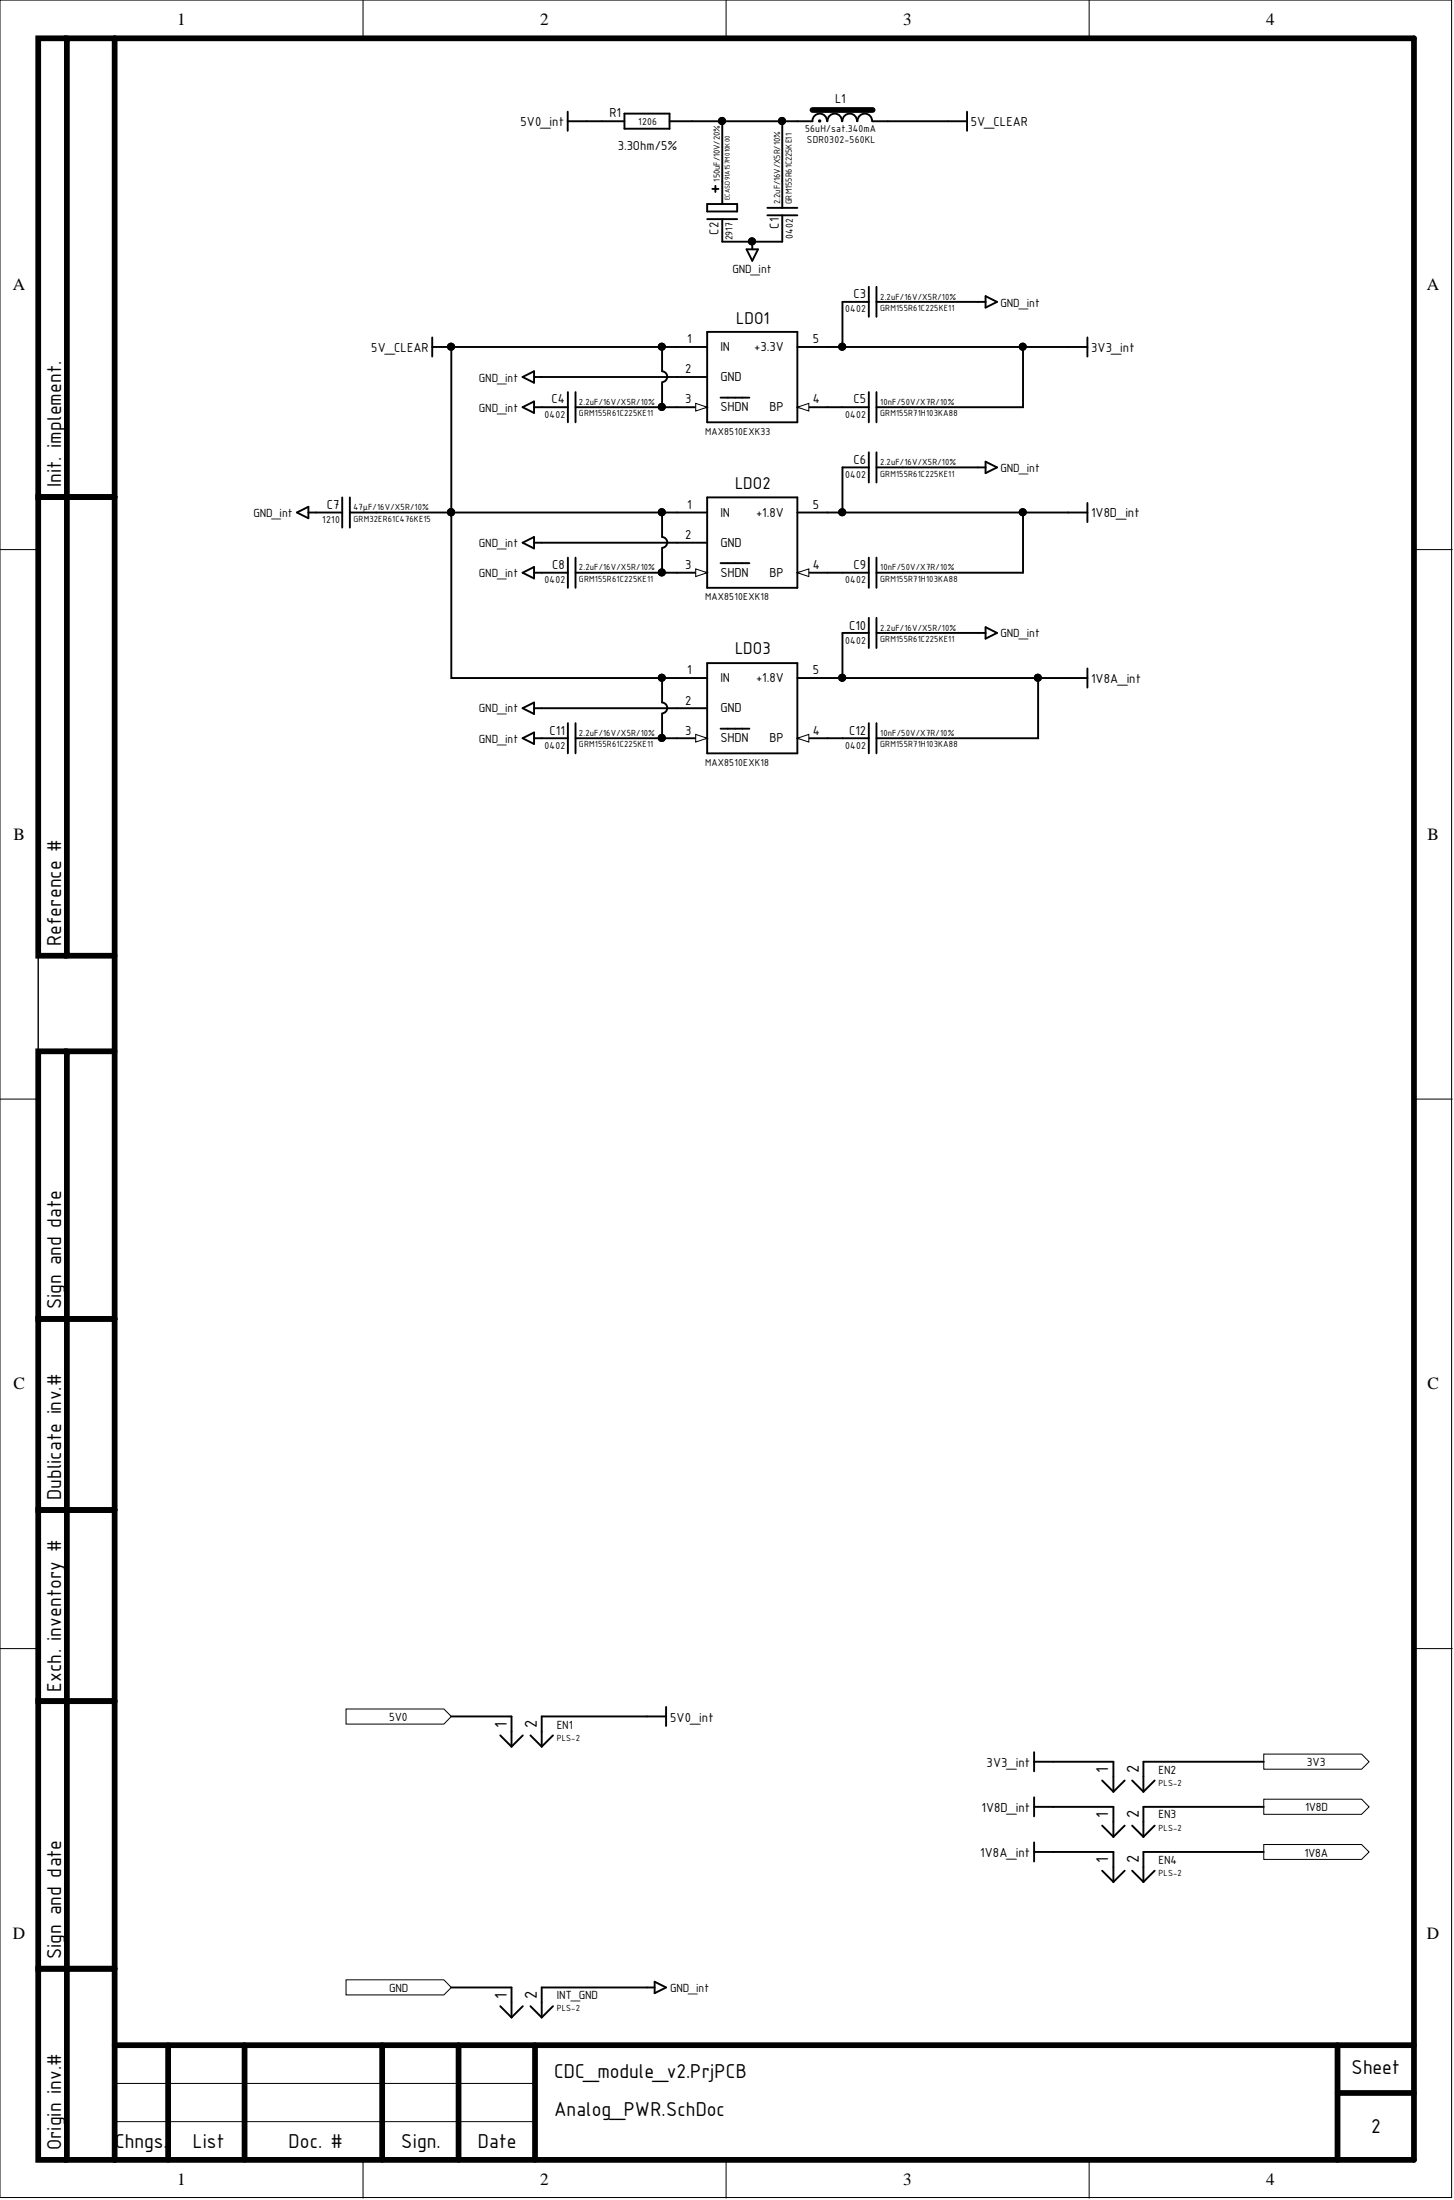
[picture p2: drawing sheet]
<svg xmlns="http://www.w3.org/2000/svg" width="193mm" height="292mm" viewBox="0 0 193 292" stroke-linecap="round" stroke-linejoin="round" font-family="sans-serif">
<g fill="#fff" stroke="#000" stroke-width=".13">
<path d="M0 0h192.7v291.8h-192.7z"/>
<path d="M5.1 5.1h182.5v281.6h-182.5z"/>
</g>
<g fill="none" stroke="#000" stroke-width=".13">
<path d="M5.1 5.1h182.6v281.7h-182.6zM48.2 0v5.1M96.4 0v5.1M144.5 0v5.1M0 73h5.1M187.7 73h5M0 145.9h5.1M187.7 145.9h5M0 218.9h5.1M187.7 218.9h5M15.2 276.6h55.8M15.2 281.7h55.8"/>
<path d="M48.2 286.8v5M96.4 286.8v5M144.5 286.8v5"/>
</g>
<g fill="none" stroke="#000" stroke-width=".76">
<path d="M8.9 5.1h-3.8v60.9h3.8h-3.8v60.9h3.8M15.2 5.1h-6.3v60.9h6.3h-6.3v60.9h6.3M15.2 5.1v281.7M15.2 5.1h172.5v281.7h-172.5M8.9 139.6h-3.8v35.5h3.8h-3.8v25.4h3.8h-3.8v25.4h3.8h-3.8v35.5h3.8h-3.8v25.4h3.8M15.2 139.6h-6.3v35.5h6.3h-6.3v25.4h6.3h-6.3v25.4h6.3h-6.3v35.5h6.3h-6.3v25.4h6.3M15.2 271.5h172.5M22.3 271.5v15.3M32.5 271.5v15.3M50.7 271.5v15.3M60.9 271.5v15.3M71 271.5v15.3"/>
<path d="M177.5 271.5v15.3M177.5 277.9h10.2"/>
</g>
<path d="M79.9 16.1h3M82.9 15.1h6v2h-6zM88.9 16.1h3M89.8 98h4.1M93.9 88h11.9v12h-11.9z" fill="none" stroke="#000" stroke-width=".25"/>
<path d="M92.3 97.5l1.6 .5-1.6 .5z" fill="#fff"/>
<path d="M92.3 97.5l1.6 .5-1.6 .5z" fill="none" stroke="#000" stroke-width=".13"/>
<path d="M89.8 90h4.1M89.8 94h4.1M95.6 96.7h3.9M105.8 90h4M105.8 98h4" fill="none" stroke="#000" stroke-width=".25"/>
<path d="M105.8 98l1.5-.5v1z" fill="#fff"/>
<path d="M105.8 98l1.5-.5v1z" fill="none" stroke="#000" stroke-width=".13"/>
<path d="M89.8 76h4.1M93.9 66h11.9v12h-11.9z" fill="none" stroke="#000" stroke-width=".25"/>
<path d="M92.3 75.5l1.6 .5-1.6 .5z" fill="#fff"/>
<path d="M92.3 75.5l1.6 .5-1.6 .5z" fill="none" stroke="#000" stroke-width=".13"/>
<path d="M89.8 68h4.1M89.8 72.1h4.1M95.6 74.8h3.9M105.8 68h4M105.8 76h4" fill="none" stroke="#000" stroke-width=".25"/>
<path d="M105.8 76l1.5-.5v1z" fill="#fff"/>
<path d="M105.8 76l1.5-.5v1z" fill="none" stroke="#000" stroke-width=".13"/>
<path d="M89.8 54.1h4.1M93.9 44.1h11.9v12h-11.9z" fill="none" stroke="#000" stroke-width=".25"/>
<path d="M92.3 53.6l1.6 .5-1.6 .5z" fill="#fff"/>
<path d="M92.3 53.6l1.6 .5-1.6 .5z" fill="none" stroke="#000" stroke-width=".13"/>
<path d="M89.8 46.1h4.1M89.8 50.1h4.1M95.6 52.8h3.9M105.8 46.1h4M105.8 54.1h4" fill="none" stroke="#000" stroke-width=".25"/>
<path d="M105.8 54.1l1.5-.5v1z" fill="#fff"/>
<path d="M105.8 54.1l1.5-.5v1z" fill="none" stroke="#000" stroke-width=".13"/>
<path d="M107.8 14.6h8" fill="none" stroke="#000" stroke-width=".76"/>
<g fill="none" stroke="#000" stroke-width=".25">
<path d="M109.8 16.1a.96 .96 0 0 0-1-1 .96 .96 0 0 0-1 1h-2M111.7 16.1a.95 .95 0 0 0-.9-1 .95 .95 0 0 0-1 1M113.7 16.1a.96 .96 0 0 0-.9-1 .96 .96 0 0 0-1 1M115.7 16.1a.96 .96 0 0 0-.9-1 .96 .96 0 0 0-1 1M115.8 16.1h2M125.8 16.1h2.5M128.3 14.8v2.6M93.9 27.1h3.9v1h-3.9zM93.9 29.1h3.9M94.5 25.1h.8M94.9 24.7v.8M95.9 24.1v3"/>
<path d="M95.9 29.1v3M101.8 27.6h4M101.8 28.6h4M103.8 24.1v3.5M103.8 28.6v3.5M115.3 38.1v4M116.3 38.1v4M130.8 39.3l1.5 .8-1.5 .7zM57.4 44.8v2.5M57.4 46.1h2.5M69.4 50.1l1.5-.8v1.5zM69.4 54.1l1.5-.8v1.5z"/>
<path d="M70.9 54.1h4.5M70.9 50.1h1M75.4 52.1v4M76.4 52.1v4M76.4 54.1h3.5M111.8 54.1h3.5M111.8 40.1h3.5M115.3 52.1v4M116.3 54.1h3.5M116.3 52.1v4M116.3 40.1h3.5M129.8 40.1h1"/>
<path d="M141.8 46.1h2.5M144.3 44.8v2.5M41.9 68h3.5M45.4 66v4.1M46.4 66v4.1M46.4 68h3.5M69.4 72.1l1.5-.8v1.5zM69.4 76l1.5-.7v1.5zM70.9 76h4.5M70.9 72.1h1M75.4 74v4M76.4 74v4"/>
<path d="M76.4 76h3.5M111.8 76h3.5M111.8 62.1h3.5M115.3 60.1v4M115.3 74v4M116.3 76h3.5M116.3 60.1v4M116.3 74v4M116.3 62.1h3.5M129.8 62.1h1M130.8 61.3l1.5 .8-1.5 .7zM141.8 68h2.5"/>
<path d="M144.3 66.8v2.5M71.9 98h3.5M75.4 96v4M76.4 96v4M76.4 98h3.5M111.8 98h3.5M111.8 84h3.5M115.3 82v4M115.3 96v4M116.3 98h3.5M116.3 82v4M116.3 96v4"/>
<path d="M116.3 84h3.5M141.8 90h2.5M144.3 88.8v2.5"/>
<circle cx="108.8" cy="16.1" r=".09"/>
</g>
<circle cx="59.9" cy="46" r=".47" fill="#000" stroke="#000" stroke-width=".13"/>
<g fill="#fff" stroke="#000" stroke-width=".13">
<path d="M45.9 262.9h13l1 1-1 1h-13z" fill-rule="evenodd"/>
<path d="M45.9 226.9h13l1 1-1 1h-13z" fill-rule="evenodd"/>
</g>
<g fill="none" stroke="#000" stroke-width=".25">
<path d="M75.3 14.8v2.6M75.3 16.1h2.6M99.1 33.1h1.5l-.8 1.5zM99.8 32.1v1M39.4 68l1.5-.7v1.5zM40.9 68h1M69.4 94l1.5-.7v1.5zM69.4 98l1.5-.7v1.5zM70.9 94h1M70.9 98h1M129.8 84h1M130.8 83.3l1.5 .7-1.5 .8z"/>
<path d="M85.9 227.9h2.5M88.4 226.6v2.6M137.2 232.6v2.6M137.2 233.9h2.6M137.2 244.6v2.6M137.2 245.9h2.6"/>
</g>
<circle cx="99.8" cy="32.1" r=".47" fill="#000" stroke="#000" stroke-width=".13"/>
<g fill="#fff" stroke="#000" stroke-width=".13">
<path d="M167.7 232.9h13l1 1-1 1h-13z" fill-rule="evenodd"/>
<path d="M167.7 244.9h13l1 1-1 1h-13z" fill-rule="evenodd"/>
</g>
<path d="M137.2 238.6v2.6M137.2 239.9h2.6" fill="none" stroke="#000" stroke-width=".25"/>
<path d="M167.7 238.9h13l1 1-1 1h-13z" fill-rule="evenodd" fill="#fff" stroke="#000" stroke-width=".13"/>
<g fill="none" stroke="#000" stroke-width=".25">
<path d="M77.9 16.1h2M91.9 16.1h13.9M95.9 16.1v8M103.8 16.1v8M117.8 16.1h8M95.9 32.1h7.9M71.9 50.1h17.9M79.9 54.1h9.9M87.9 46.1v3.2a.72 .72 0 0 1 .7 .7 .72 .72 0 0 1-.7 .7M87.9 50.8v3.3M89.8 46.1h-29.9v21.9h29.9M109.8 46.1h32"/>
<path d="M109.8 54.1h2M111.8 40.1v6M119.8 40.1h10M135.8 46.1v8h-16M49.9 68h10v22h29.9M71.9 72.1h17.9M79.9 76h9.9M87.9 68v3.3a.72 .72 0 0 1 .7 .7 .72 .72 0 0 1-.7 .7M87.9 72.8v3.2M109.8 68h32M109.8 76h2M111.8 62.1v5.9"/>
<path d="M119.8 62.1h10M135.8 68v8h-16M71.9 94h17.9M79.9 98h9.9M87.9 90v3.3a.72 .72 0 0 1 .7 .7 .72 .72 0 0 1-.7 .7M87.9 94.8v3.2M109.8 90h32M109.8 98h2M111.8 84v6M119.8 84h10M137.8 90v8h-18M59.9 227.9h8v4"/>
<path d="M66.4 230.4l1.5 1.5M69.4 230.4l-1.5 1.5M70.4 230.4l1.5 1.5M73.4 230.4l-1.5 1.5M85.9 227.9h-14v4M139.8 233.9h8v4M139.8 239.9h8v4M146.3 236.4l1.5 1.5M149.3 236.4l-1.5 1.5M150.3 236.4l1.4 1.5M153.2 236.4l-1.5 1.5M167.7 233.9h-16v4"/>
<path d="M167.7 239.9h-16v4M139.8 245.9h8v4M146.3 248.4l1.5 1.5M146.3 242.4l1.5 1.5M149.3 248.4l-1.5 1.5M149.3 242.4l-1.5 1.5M150.3 248.4l1.4 1.5M150.3 242.4l1.4 1.5M153.2 248.4l-1.5 1.5M153.2 242.4l-1.5 1.5M167.7 245.9h-16v4M59.9 263.9h8v4"/>
<path d="M66.4 266.4l1.5 1.5M69.4 266.4l-1.5 1.5M70.4 266.4l1.5 1.5M73.4 266.4l-1.5 1.5M86.9 263.9h-15v4M86.9 263.1l1.5 .8-1.5 .7z"/>
</g>
<g fill="#000" stroke="#000" stroke-width=".13">
<circle cx="95.8" cy="16.1" r=".47"/>
<circle cx="103.8" cy="16.1" r=".47"/>
<circle cx="99.8" cy="32.1" r=".47"/>
<circle cx="59.9" cy="46" r=".47"/>
<circle cx="87.8" cy="46" r=".47"/>
<circle cx="87.8" cy="54" r=".47"/>
<circle cx="111.8" cy="46" r=".47"/>
<circle cx="135.7" cy="46" r=".47"/>
<circle cx="59.9" cy="68" r=".47"/>
<circle cx="87.8" cy="68" r=".47"/>
<circle cx="87.8" cy="76" r=".47"/>
<circle cx="111.8" cy="68" r=".47"/>
<circle cx="135.7" cy="68" r=".47"/>
<circle cx="87.8" cy="90" r=".47"/>
<circle cx="87.8" cy="98" r=".47"/>
<circle cx="111.8" cy="90" r=".47"/>
<circle cx="137.7" cy="90" r=".47"/>
</g>
<g font-size="2.9">
<text x="8.1" y="64.7" transform="rotate(-90 8.1 64.7)">Init. implement.</text>
<text x="8.1" y="125.6" transform="rotate(-90 8.1 125.6)">Reference #</text>
<text x="8.1" y="173.8" transform="rotate(-90 8.1 173.8)">Sign and date</text>
<text x="8.1" y="199.2" transform="rotate(-90 8.1 199.2)">Dublicate inv.#</text>
<text x="8.1" y="224.6" transform="rotate(-90 8.1 224.6)">Exch. inventory #</text>
<text x="8.1" y="260.1" transform="rotate(-90 8.1 260.1)">Sign and date</text>
<text x="73.5" y="275.9">CDC_module_v2.PrjPCB</text>
<text x="179.4" y="275.4">Sheet</text>
<text x="73.5" y="280.9">Analog_PWR.SchDoc</text>
<text x="8.1" y="285.5" transform="rotate(-90 8.1 285.5)">Origin inv.#</text>
<text x="15.3" y="285.2">Chngs.</text>
<text x="25.6" y="285.2">List</text>
<text x="38.3" y="285.2">Doc. #</text>
<text x="53.3" y="285.2">Sign.</text>
<text x="63.4" y="285.2">Date</text>
<text x="182" y="283.2">2</text>
</g>
<g font-size="2.5">
<text x="97.7" y="43">LDO1</text>
<text x="97.5" y="65">LDO2</text>
<text x="97.5" y="86.9">LDO3</text>
</g>
<g font-size="2.4">
<text x="67.3" y="229.4" transform="rotate(-90 67.3 229.4)">1</text>
<text x="71.3" y="229.4" transform="rotate(-90 71.3 229.4)">2</text>
<text x="147.1" y="235.4" transform="rotate(-90 147.1 235.4)">1</text>
<text x="151.1" y="235.4" transform="rotate(-90 151.1 235.4)">2</text>
<text x="147.1" y="241.4" transform="rotate(-90 147.1 241.4)">1</text>
<text x="151.1" y="241.4" transform="rotate(-90 151.1 241.4)">2</text>
<text x="147.1" y="247.4" transform="rotate(-90 147.1 247.4)">1</text>
<text x="151.1" y="247.4" transform="rotate(-90 151.1 247.4)">2</text>
<text x="67.3" y="265.4" transform="rotate(-90 67.3 265.4)">1</text>
<text x="71.3" y="265.4" transform="rotate(-90 71.3 265.4)">2</text>
</g>
<g font-size="2.3">
<text x="23.5" y="3.3">1</text>
<text x="71.7" y="3.3">2</text>
<text x="119.9" y="3.3">3</text>
<text x="168" y="3.3">4</text>
<text x="1.7" y="38.5">A</text>
<text x="189.3" y="38.5">A</text>
<text x="1.8" y="111.5">B</text>
<text x="189.4" y="111.5">B</text>
<text x="1.8" y="184.4">C</text>
<text x="189.4" y="184.4">C</text>
<text x="1.7" y="257.4">D</text>
<text x="189.3" y="257.4">D</text>
<text x="23.5" y="290.1">1</text>
<text x="71.7" y="290.1">2</text>
<text x="119.9" y="290.1">3</text>
<text x="168" y="290.1">4</text>
</g>
<g font-size="1.9">
<text x="69.1" y="16.8">5V0_int</text>
<text x="80.9" y="15.6">R1</text>
<text x="110.8" y="13.6">L1</text>
<text x="128.8" y="16.8">5V_CLEAR</text>
<text x="82" y="19.9">3.3Ohm/5%</text>
<text x="95.3" y="31.1" transform="rotate(-90 95.3 31.1)">C2</text>
<text x="103.4" y="30.4" transform="rotate(-90 103.4 30.4)">C1</text>
<text x="113.3" y="39.6">C3</text>
<text x="49.3" y="46.7">5V_CLEAR</text>
<text x="91.2" y="45.6">1</text>
<text x="95.6" y="46.6">IN</text>
<text x="100.1" y="46.6">+3.3V</text>
<text x="107.9" y="45.6">5</text>
<text x="144.8" y="46.7">3V3_int</text>
<text x="73.2" y="53.6">C4</text>
<text x="91" y="53.6">3</text>
<text x="91" y="49.6">2</text>
<text x="95.6" y="50.6">GND</text>
<text x="107.9" y="53.6">4</text>
<text x="113.3" y="53.6">C5</text>
<text x="95.6" y="54.6">SHDN</text>
<text x="102.1" y="54.6">BP</text>
<text x="113.3" y="61.6">C6</text>
<text x="43.4" y="67.6">C7</text>
<text x="91" y="71.6">2</text>
<text x="91.2" y="67.6">1</text>
<text x="95.6" y="68.6">IN</text>
<text x="100.3" y="68.6">+1.8V</text>
<text x="107.9" y="67.6">5</text>
<text x="144.8" y="68.7">1V8D_int</text>
<text x="73.3" y="75.6">C8</text>
<text x="91" y="75.6">3</text>
<text x="95.6" y="76.6">SHDN</text>
<text x="95.6" y="72.6">GND</text>
<text x="102.1" y="76.6">BP</text>
<text x="107.9" y="75.6">4</text>
<text x="113.3" y="75.6">C9</text>
<text x="112.7" y="83.6">C10</text>
<text x="91.2" y="89.5">1</text>
<text x="107.9" y="89.5">5</text>
<text x="91" y="93.6">2</text>
<text x="95.6" y="90.5">IN</text>
<text x="95.6" y="94.6">GND</text>
<text x="100.3" y="90.5">+1.8V</text>
<text x="144.8" y="90.7">1V8A_int</text>
<text x="72.9" y="97.5">C11</text>
<text x="91" y="97.5">3</text>
<text x="95.6" y="98.6">SHDN</text>
<text x="102.1" y="98.6">BP</text>
<text x="107.9" y="97.5">4</text>
<text x="112.7" y="97.5">C12</text>
<text x="88.9" y="228.6">5V0_int</text>
<text x="130.9" y="234.6">3V3_int</text>
<text x="130.3" y="240.6">1V8D_int</text>
<text x="130.1" y="246.6">1V8A_int</text>
</g>
<g font-size="1.7">
<text x="97.2" y="36.2">GND_int</text>
<text x="132.8" y="40.7">GND_int</text>
<text x="63.6" y="50.7">GND_int</text>
<text x="63.6" y="54.7">GND_int</text>
<text x="132.8" y="62.6">GND_int</text>
<text x="33.6" y="68.6">GND_int</text>
<text x="63.6" y="72.7">GND_int</text>
<text x="63.6" y="76.7">GND_int</text>
<text x="132.8" y="84.6">GND_int</text>
<text x="63.6" y="94.6">GND_int</text>
<text x="63.6" y="98.6">GND_int</text>
<text x="51.6" y="228.5">5V0</text>
<text x="73.9" y="229.5">EN1</text>
<text x="153.8" y="235.5">EN2</text>
<text x="173.5" y="234.5">3V3</text>
<text x="153.8" y="241.4">EN3</text>
<text x="173.2" y="240.5">1V8D</text>
<text x="153.8" y="247.4">EN4</text>
<text x="173.1" y="246.5">1V8A</text>
<text x="51.6" y="264.4">GND</text>
<text x="73.9" y="265.5">INT_GND</text>
<text x="88.9" y="264.4">GND_int</text>
</g>
<g font-size="1.4">
<text x="84.7" y="16.6">1206</text>
<text x="106.8" y="17.5">56uH/sat.340mA</text>
<text x="107.1" y="19">SDR0302-560KL</text>
<text x="97.2" y="31.9" transform="rotate(-90 97.2 31.9)">2917</text>
<text x="105.2" y="31.7" transform="rotate(-90 105.2 31.7)">0402</text>
<text x="112.2" y="41.5">0402</text>
<text x="72.3" y="55.5">0402</text>
<text x="93.6" y="57.7">MAX8510EXK33</text>
<text x="112.2" y="55.5">0402</text>
<text x="112.2" y="63.5">0402</text>
<text x="42.8" y="69.5">1210</text>
<text x="72.3" y="77.4">0402</text>
<text x="112.2" y="77.4">0402</text>
<text x="93.6" y="79.7">MAX8510EXK18</text>
<text x="112.2" y="85.4">0402</text>
<text x="72.3" y="99.4">0402</text>
<text x="93.6" y="101.7">MAX8510EXK18</text>
<text x="112.2" y="99.4">0402</text>
</g>
<g font-size="1.3">
<text x="95.5" y="24.1" transform="rotate(-90 95.5 24.1)">150uF/10V/20%</text>
<text x="103.5" y="27.1" transform="rotate(-90 103.5 27.1)">2.2uF/16V/X5R/10%</text>
<text x="105.1" y="27.1" transform="rotate(-90 105.1 27.1)">GRM155R61C225KE11</text>
<text x="116.8" y="41.3">GRM155R61C225KE11</text>
<text x="116.8" y="39.8">2.2uF/16V/X5R/10%</text>
<text x="76.8" y="53.7">2.2uF/16V/X5R/10%</text>
<text x="116.8" y="53.7">10nF/50V/X7R/10%</text>
<text x="76.8" y="55.2">GRM155R61C225KE11</text>
<text x="116.8" y="55.2">GRM155R71H103KA88</text>
<text x="116.8" y="63.3">GRM155R61C225KE11</text>
<text x="116.8" y="61.8">2.2uF/16V/X5R/10%</text>
<text x="46.9" y="69.3">GRM32ER61C476KE15</text>
<text x="46.9" y="67.8">47μF/16V/X5R/10%</text>
<text x="76.8" y="77.2">GRM155R61C225KE11</text>
<text x="76.8" y="75.7">2.2uF/16V/X5R/10%</text>
<text x="116.8" y="77.2">GRM155R71H103KA88</text>
<text x="116.8" y="75.7">10nF/50V/X7R/10%</text>
<text x="116.8" y="83.8">2.2uF/16V/X5R/10%</text>
<text x="116.8" y="85.3">GRM155R61C225KE11</text>
<text x="76.8" y="99.2">GRM155R61C225KE11</text>
<text x="76.8" y="97.7">2.2uF/16V/X5R/10%</text>
<text x="116.8" y="99.2">GRM155R71H103KA88</text>
<text x="116.8" y="97.7">10nF/50V/X7R/10%</text>
<text x="73.9" y="231.1">PLS-2</text>
<text x="153.8" y="237.1">PLS-2</text>
<text x="153.8" y="243.1">PLS-2</text>
<text x="153.8" y="249.1">PLS-2</text>
<text x="73.9" y="267.1">PLS-2</text>
</g>
<text font-size="1" x="96.9" y="26.6" transform="rotate(-90 96.9 26.6)">ECASD91A157M010K00</text>
</svg>
